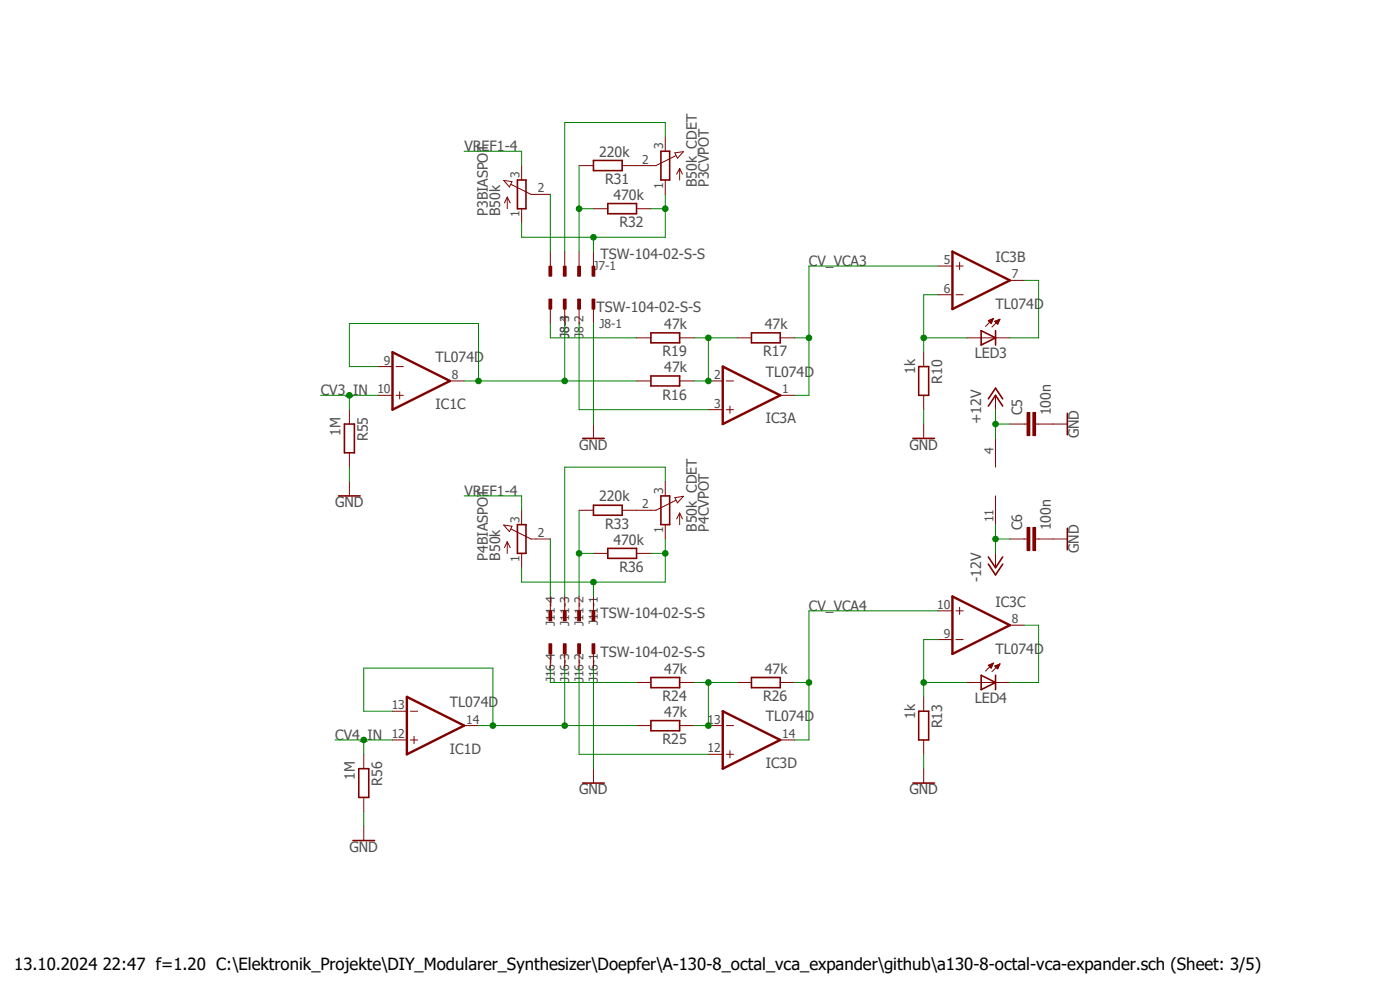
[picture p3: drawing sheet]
<svg xmlns="http://www.w3.org/2000/svg" width="297mm" height="210mm" viewBox="0 0 297 210" stroke-linecap="round" stroke-linejoin="round" font-family="sans-serif">
<path d="M67.3 23.2l162.4 158.3M229.7 23.2l-162.4 158.3" fill="none" stroke="#fff" stroke-width=".21"/>
<path d="M83.3 74.7l12.2 6.1-12.2 6.1zM86.3 147.8l12.2 6.1-12.2 6.1z" fill="none" stroke="#800000" stroke-width=".51"/>
<g fill="none" stroke="#800000" stroke-width=".21">
<path d="M106.8 38.3l1.8 .2-.5 1.2zM108.4 39.1l4.2 2.1h4.2M110.7 35.1v3.1M141.1 29v3.1M141.1 38.2v3M143.2 32.4l1.8-.2-1.3 1.4zM143.4 33l-4.3 2.1h-4.1M144.2 35.7v2.5M144.2 35.7l.6 1.3M144.2 35.7l-.6 1.3M107.6 41.8v2.5M107.6 41.8l-.6 1.3"/>
<path d="M107.6 41.8l.6 1.3M110.7 44.3v3M80.2 77.8h3.1M84 77.8h1.6M135 71.7h3.1M144.2 71.7h3M156.4 71.7h3M165.5 71.7h3.1M80.2 83.9h3.1M84 83.9h1.6M84.8 83.1v1.5M95.5 80.8h3"/>
<path d="M135 80.8h3.1M144.2 80.8h3M211.2 93v6.1M217.3 90h.6M219.7 90h.6M106.8 111.4l1.8 .2-.5 1.2zM107.6 114.9v2.5M107.6 114.9l-.6 1.3M107.6 114.9l.6 1.3M108.4 112.2l4.2 2.1h4.2M110.7 108.2v3.1M110.7 117.4v3"/>
<path d="M141.1 102.2v3M141.1 111.3v3M143.2 105.6l1.8-.3-1.3 1.4zM143.4 106.1l-4.3 2.1h-4.1M144.2 108.8v2.5M144.2 108.8l.6 1.3M144.2 108.8l-.6 1.3M211.2 105.2v6.1M83.3 157h3M83.3 150.9h3M87.1 157h1.5M87.1 150.9h1.5"/>
<path d="M87.8 156.2v1.5M98.5 153.9h3M135 153.9h3.1M135 144.8h3.1M144.2 153.9h3M144.2 144.8h3M156.4 144.8h3M165.5 144.8h3.1M125.9 163.1v3"/>
</g>
<path d="M109.8 38.2h1.8v6.1h-1.8zM140.2 32.1h1.9v6.1h-1.9zM138.1 79.8h6.1v2.1h-6.1zM138.1 70.6h6.1v2.1h-6.1zM159.4 70.6h6.1v2.1h-6.1zM109.8 111.3h1.8v6.1h-1.8zM140.2 105.2h1.9v6.1h-1.9zM138.1 143.7h6.1v2.2h-6.1zM138.1 152.9h6.1v2.1h-6.1zM159.4 143.7h6.1v2.2h-6.1zM123.6 166.1h4.6" fill="none" stroke="#800000" stroke-width=".34"/>
<path d="M219.1 87.5h.6v4.9h-.6z" fill-rule="evenodd" fill="#800000"/>
<path d="M219.1 87.5h.6v4.9h-.6z" fill="none" stroke="#800000" stroke-width=".21"/>
<path d="M217.9 87.5h.6v4.9h-.6z" fill-rule="evenodd" fill="#800000"/>
<path d="M214.2 90h3.1M217.9 87.5h.6v4.9h-.6zM220.3 90h3.1M217.3 114.3h.6M219.7 114.3h.6" fill="none" stroke="#800000" stroke-width=".21"/>
<path d="M219.1 111.9h.6v4.9h-.6z" fill-rule="evenodd" fill="#800000"/>
<path d="M219.1 111.9h.6v4.9h-.6z" fill="none" stroke="#800000" stroke-width=".21"/>
<path d="M217.9 111.9h.6v4.9h-.6z" fill-rule="evenodd" fill="#800000"/>
<g fill="none" stroke="#800000" stroke-width=".21">
<path d="M122.9 35.1h3M132 35.1h3M125.9 44.3h3M135 44.3h3.1M199 56.4h3.1M202.8 56.4h1.5M203.6 55.7v1.5M214.2 59.5h3.1M196 74.7v3.1M199 62.5h3.1M202.8 62.5h1.5M205.1 71.7h9.1"/>
<path d="M209.7 68l1-.4-.4 1zM209.7 68.1h.8M209.8 68.2h.7M209.8 67.9h.8M210 68.3h.4M210.1 68.4h.3M210.1 67.8h.5M210.2 68.5h.1M210.4 67.7h.3M210.7 67.6h.1M210.7 67.6l-1.6 1.7M211 68.2l1.1-.5-.4 1.1z"/>
<path d="M211.1 68.2h.8M211.2 68.3h.7M211.3 68.4h.5M211.3 68.1h.7M211.4 68.5h.4M211.5 68.7h.2M211.6 67.9h.4M211.8 67.8h.2M212.1 67.7l-1.7 1.7M74.1 86.9v3.1M74.1 96.1v3M125.9 90v3"/>
<path d="M150.3 86.9h3M150.3 80.8h3M154.1 86.9h1.5M154.1 80.8h1.5M154.9 86.1v1.6M165.5 83.9h3.1M196 83.9v3M196 90v3M211.2 83.9v3M223.4 90h3M74.1 102.2v3M122.9 108.2h3"/>
<path d="M125.9 117.4h3M132 108.2h3M135 117.4h3.1M211.2 117.4v3M214.2 114.3h3.1M217.9 111.9h.6v4.9h-.6zM220.3 114.3h6.1M199 129.6h3.1M199 135.7h3.1M202.8 129.6h1.5M202.8 135.7h1.5M203.6 128.8v1.5"/>
<path d="M214.2 132.6h3.1M150.3 153.9h3M154.1 153.9h1.5M154.9 159.3v1.5M165.5 157h3.1M196 147.8v3.1M196 157v3M205.1 144.8h9.1M209.7 141.1l1-.4-.4 1zM209.7 141.2h.8M209.8 141.1h.8M209.8 141.3h.7"/>
<path d="M210 141.4h.4M210.1 141.6h.3M210.1 141h.5M210.2 141.7h.1M210.4 140.8h.3M210.7 140.7h.1M210.7 140.7l-1.6 1.7M211 141.3l1.1-.5-.4 1.1zM211.1 141.3h.8M211.2 141.4h.6M211.3 141.2h.7M211.3 141.6h.5"/>
<path d="M211.4 141.7h.4M211.5 141.1h.5M211.5 141.8h.2M211.8 141h.2M212.1 140.8h.1M212.1 140.8l-1.7 1.7M77.2 160v3.1M77.2 169.2v3M77.2 175.3v3M150.3 160h3M154.1 160h1.5M196 163.1v3"/>
</g>
<g fill="none" stroke="#800000" stroke-width=".34">
<path d="M125.9 34h6.1v2.2h-6.1zM128.9 43.2h6.1v2.1h-6.1zM194.9 77.8h2.1v6.1h-2.1zM208.2 70.1l3 1.6-3 1.5zM211.2 70.1v3.1M73.1 90h2.1v6.1h-2.1zM123.6 93h4.6M193.7 93h4.5M209.7 86.1l1.5-2.2 1.5 2.2M209.7 84.6l1.5-2.3 1.5 2.3M226.4 87.7v4.5M71.8 105.2h4.6"/>
<path d="M125.9 107.2h6.1v2.1h-6.1zM128.9 116.3h6.1v2.1h-6.1zM209.7 118.2l1.5 2.2 1.5-2.2M209.7 119.7l1.5 2.3 1.5-2.3M226.4 112.1v4.5M194.9 150.9h2.1v6.1h-2.1zM208.2 143.3l3 1.5-3 1.5zM211.2 143.3v3M74.9 178.3h4.6M76.1 163.1h2.1v6.1h-2.1zM193.7 166.1h4.5"/>
</g>
<path d="M202.1 53.4l12.1 6.1-12.1 6.1zM153.3 77.8l12.2 6.1-12.2 6.1zM202.1 126.5l12.1 6.1-12.1 6.1zM153.3 150.9l12.2 6.1-12.2 6.1z" fill="none" stroke="#800000" stroke-width=".51"/>
<path d="M125.6 56.5h.6v2.1h-.6z" fill-rule="evenodd" fill="#800000"/>
<path d="M125.6 56.5h.6v2.1h-.6zM125.9 53.4v3" fill="none" stroke="#800000" stroke-width=".21"/>
<path d="M122.6 56.5h.5v2.1h-.5z" fill-rule="evenodd" fill="#800000"/>
<path d="M122.6 56.5h.5v2.1h-.5zM122.9 53.4v3" fill="none" stroke="#800000" stroke-width=".21"/>
<path d="M119.5 56.5h.6v2.1h-.6z" fill-rule="evenodd" fill="#800000"/>
<path d="M119.5 56.5h.6v2.1h-.6zM119.8 53.4v3" fill="none" stroke="#800000" stroke-width=".21"/>
<path d="M116.5 56.5h.6v2.1h-.6z" fill-rule="evenodd" fill="#800000"/>
<path d="M116.5 56.5h.6v2.1h-.6zM116.8 53.4v3" fill="none" stroke="#800000" stroke-width=".21"/>
<path d="M125.6 63.5h.6v2.1h-.6z" fill-rule="evenodd" fill="#800000"/>
<path d="M125.6 63.5h.6v2.1h-.6zM125.9 65.6v3" fill="none" stroke="#800000" stroke-width=".21"/>
<path d="M122.6 63.5h.5v2.1h-.5z" fill-rule="evenodd" fill="#800000"/>
<path d="M122.6 63.5h.5v2.1h-.5zM122.9 65.6v3" fill="none" stroke="#800000" stroke-width=".21"/>
<path d="M119.5 63.5h.6v2.1h-.6z" fill-rule="evenodd" fill="#800000"/>
<path d="M119.5 63.5h.6v2.1h-.6zM119.8 65.6v3" fill="none" stroke="#800000" stroke-width=".21"/>
<path d="M116.5 63.5h.6v2.1h-.6z" fill-rule="evenodd" fill="#800000"/>
<path d="M116.5 63.5h.6v2.1h-.6zM116.8 65.6v3" fill="none" stroke="#800000" stroke-width=".21"/>
<path d="M125.6 129.6h.6v2.1h-.6z" fill-rule="evenodd" fill="#800000"/>
<path d="M125.6 129.6h.6v2.1h-.6zM125.9 126.5v3.1" fill="none" stroke="#800000" stroke-width=".21"/>
<path d="M122.6 129.6h.5v2.1h-.5z" fill-rule="evenodd" fill="#800000"/>
<path d="M122.6 129.6h.5v2.1h-.5zM122.9 126.5v3.1" fill="none" stroke="#800000" stroke-width=".21"/>
<path d="M119.5 129.6h.6v2.1h-.6z" fill-rule="evenodd" fill="#800000"/>
<path d="M119.5 129.6h.6v2.1h-.6zM119.8 126.5v3.1" fill="none" stroke="#800000" stroke-width=".21"/>
<path d="M116.5 129.6h.6v2.1h-.6z" fill-rule="evenodd" fill="#800000"/>
<path d="M116.5 129.6h.6v2.1h-.6zM116.8 126.5v3.1" fill="none" stroke="#800000" stroke-width=".21"/>
<path d="M125.6 136.6h.6v2.1h-.6z" fill-rule="evenodd" fill="#800000"/>
<path d="M125.6 136.6h.6v2.1h-.6zM125.9 138.7v3" fill="none" stroke="#800000" stroke-width=".21"/>
<path d="M122.6 136.6h.5v2.1h-.5z" fill-rule="evenodd" fill="#800000"/>
<path d="M122.6 136.6h.5v2.1h-.5zM122.9 138.7v3" fill="none" stroke="#800000" stroke-width=".21"/>
<path d="M119.5 136.6h.6v2.1h-.6z" fill-rule="evenodd" fill="#800000"/>
<path d="M119.5 136.6h.6v2.1h-.6zM119.8 138.7v3" fill="none" stroke="#800000" stroke-width=".21"/>
<path d="M116.5 136.6h.6v2.1h-.6z" fill-rule="evenodd" fill="#800000"/>
<path d="M116.5 136.6h.6v2.1h-.6zM116.8 138.7v3" fill="none" stroke="#800000" stroke-width=".21"/>
<path d="M71.1 157h12.2M77.2 157v3" fill="none" stroke="#008000" stroke-width=".21"/>
<circle cx="77.2" cy="157" r=".6" fill="#008000"/>
<g fill="none" stroke="#008000" stroke-width=".21">
<path d="M68 83.9h12.2M74.1 83.9v3"/>
<circle cx="77.2" cy="157" r=".6"/>
</g>
<circle cx="74.1" cy="83.9" r=".6" fill="#008000"/>
<g fill="none" stroke="#008000" stroke-width=".21">
<path d="M125.9 68.6v21.4M74.1 99.1v3.1M196 86.9v3.1M211.2 86.9v6.1M211.2 90h3M125.9 141.7v21.4M77.2 172.2v3.1M196 160v3.1"/>
<circle cx="74.1" cy="83.9" r=".6"/>
</g>
<circle cx="211.2" cy="90" r=".6" fill="#008000"/>
<g fill="none" stroke="#008000" stroke-width=".21">
<path d="M211.2 111.3v6.1M211.2 114.3h3"/>
<circle cx="211.2" cy="90" r=".6"/>
</g>
<circle cx="211.2" cy="114.3" r=".6" fill="#008000"/>
<g fill="none" stroke="#008000" stroke-width=".21">
<path d="M80.2 77.8h-6.1v-9.2h27.4v12.2h-3"/>
<circle cx="211.2" cy="114.3" r=".6"/>
</g>
<circle cx="101.5" cy="80.8" r=".6" fill="#008000"/>
<g fill="none" stroke="#008000" stroke-width=".21">
<path d="M119.8 68.6v12.2M101.5 80.8h33.5"/>
<circle cx="101.5" cy="80.8" r=".6"/>
</g>
<circle cx="119.8" cy="80.8" r=".6" fill="#008000"/>
<g fill="none" stroke="#008000" stroke-width=".21">
<path d="M147.2 80.8h3.1"/>
<circle cx="119.8" cy="80.8" r=".6"/>
</g>
<circle cx="150.3" cy="80.8" r=".6" fill="#008000"/>
<g fill="none" stroke="#008000" stroke-width=".21">
<path d="M147.2 71.7h9.2M150.3 71.7v9.1"/>
<circle cx="150.3" cy="80.8" r=".6"/>
</g>
<circle cx="150.3" cy="71.7" r=".6" fill="#008000"/>
<g fill="none" stroke="#008000" stroke-width=".21">
<path d="M83.3 150.9h-6.1v-9.2h27.4v12.2M101.5 153.9h18.3"/>
<circle cx="150.3" cy="71.7" r=".6"/>
</g>
<circle cx="104.6" cy="153.9" r=".6" fill="#008000"/>
<g fill="none" stroke="#008000" stroke-width=".21">
<path d="M119.8 141.7v12.2h15.2"/>
<circle cx="104.6" cy="153.9" r=".6"/>
</g>
<circle cx="119.8" cy="153.9" r=".6" fill="#008000"/>
<g fill="none" stroke="#008000" stroke-width=".21">
<path d="M156.4 144.8h-6.1v9.1"/>
<circle cx="119.8" cy="153.9" r=".6"/>
</g>
<circle cx="150.3" cy="144.8" r=".6" fill="#008000"/>
<g fill="none" stroke="#008000" stroke-width=".21">
<path d="M147.2 144.8h3.1M147.2 153.9h3.1"/>
<circle cx="150.3" cy="144.8" r=".6"/>
</g>
<circle cx="150.3" cy="153.9" r=".6" fill="#008000"/>
<g fill="none" stroke="#008000" stroke-width=".21">
<path d="M196 71.7h9.1M199 62.5h-3v12.2"/>
<circle cx="150.3" cy="153.9" r=".6"/>
</g>
<circle cx="196" cy="71.7" r=".6" fill="#008000"/>
<g fill="none" stroke="#008000" stroke-width=".21">
<path d="M217.3 59.5h3v12.2h-6.1M199 135.7h-3v12.1M196 144.8h9.1"/>
<circle cx="196" cy="71.7" r=".6"/>
</g>
<circle cx="196" cy="144.8" r=".6" fill="#008000"/>
<g fill="none" stroke="#008000" stroke-width=".21">
<path d="M138.1 44.3h3M141.1 41.2v9.1h-30.4v-3M116.8 68.6v3.1h18.2M217.3 132.6h3v12.2h-6.1"/>
<circle cx="196" cy="144.8" r=".6"/>
</g>
<circle cx="141.1" cy="44.3" r=".6" fill="#008000"/>
<g fill="none" stroke="#008000" stroke-width=".21">
<path d="M125.9 50.3v3.1"/>
<circle cx="141.1" cy="44.3" r=".6"/>
</g>
<circle cx="125.9" cy="50.3" r=".6" fill="#008000"/>
<g fill="none" stroke="#008000" stroke-width=".21">
<path d="M122.9 35.1v18.3M122.9 44.3h3"/>
<circle cx="125.9" cy="50.3" r=".6"/>
</g>
<circle cx="122.8" cy="44.3" r=".6" fill="#008000"/>
<g fill="none" stroke="#008000" stroke-width=".21">
<path d="M141.1 29v-3h-21.3v27.4M122.9 68.6v18.3h27.4M110.7 120.4v3.1h15.2v3M116.8 141.7v3.1h18.2M122.9 141.7v18.3h27.4"/>
<circle cx="122.8" cy="44.3" r=".6"/>
</g>
<circle cx="125.9" cy="123.5" r=".6" fill="#008000"/>
<g fill="none" stroke="#008000" stroke-width=".21">
<path d="M138.1 117.4h3M141.1 114.3v9.2h-15.2"/>
<circle cx="125.9" cy="123.5" r=".6"/>
</g>
<circle cx="141.1" cy="117.4" r=".6" fill="#008000"/>
<g fill="none" stroke="#008000" stroke-width=".21">
<path d="M116.8 114.3v12.2M122.9 108.2v18.3M122.9 117.4h3M141.1 102.2v-3.1h-21.3v27.4"/>
<circle cx="141.1" cy="117.4" r=".6"/>
</g>
<circle cx="122.8" cy="117.4" r=".6" fill="#008000"/>
<g fill="none" stroke="#008000" stroke-width=".21">
<path d="M98.5 32.1h12.2v3M98.5 105.2h12.2v3M171.6 129.6v27.4h-3M168.6 144.8h3"/>
<circle cx="122.8" cy="117.4" r=".6"/>
</g>
<circle cx="171.6" cy="144.8" r=".6" fill="#008000"/>
<g fill="none" stroke="#008000" stroke-width=".21">
<path d="M171.6 56.4v27.5h-3M168.6 71.7h3M171.6 129.6h27.4"/>
<circle cx="171.6" cy="144.8" r=".6"/>
</g>
<circle cx="171.6" cy="71.7" r=".6" fill="#008000"/>
<g fill="none" stroke="#008000" stroke-width=".21">
<path d="M116.8 41.2v12.2M171.6 56.4h27.4"/>
<circle cx="171.6" cy="71.7" r=".6"/>
</g>
<text font-size="3.6" x="3" y="205.8">13.10.2024 22:47 f=1.20 C:\Elektronik_Projekte\DIY_Modularer_Synthesizer\Doepfer\A-130-8_octal_vca_expander\github\a130-8-octal-vca-expander.sch (Sheet: 3/5)</text>
<g font-size="3" fill="#505050">
<text x="98.5" y="32.1">VREF1-4</text>
<text x="127.1" y="33.3">220k</text>
<text x="128.4" y="39">R31</text>
<text x="147.8" y="39.7" transform="rotate(-90 147.8 39.7)">B50k_CDET</text>
<text x="150.4" y="39.7" transform="rotate(-90 150.4 39.7)">P3CVPOT</text>
<text x="103.5" y="45.8" transform="rotate(-90 103.5 45.8)">P3BIASPOT</text>
<text x="106.1" y="45.8" transform="rotate(-90 106.1 45.8)">B50k</text>
<text x="130.1" y="42.4">470k</text>
<text x="131.4" y="48.2">R32</text>
<text x="127.4" y="54.9">TSW-104-02-S-S</text>
<text x="171.6" y="56.4">CV_VCA3</text>
<text x="211.2" y="55.7">IC3B</text>
<text x="211.2" y="65.6">TL074D</text>
<text x="126.6" y="66.2">TSW-104-02-S-S</text>
<text x="140.9" y="69.8">47k</text>
<text x="162.3" y="69.8">47k</text>
<text x="92.4" y="76.8">TL074D</text>
<text x="140.5" y="75.6">R19</text>
<text x="161.9" y="75.6">R17</text>
<text x="206.8" y="75.9">LED3</text>
<text x="68" y="83.9">CV3_IN</text>
<text x="140.9" y="79">47k</text>
<text x="162.5" y="79.9">TL074D</text>
<text x="194.1" y="79.4" transform="rotate(-90 194.1 79.4)">1k</text>
<text x="199.9" y="81.4" transform="rotate(-90 199.9 81.4)">R10</text>
<text x="92.4" y="86.7">IC1C</text>
<text x="140.5" y="84.8">R16</text>
<text x="162.5" y="89.8">IC3A</text>
<text x="208.2" y="90" transform="rotate(-90 208.2 90)">+12V</text>
<text x="216.8" y="88.1" transform="rotate(-90 216.8 88.1)">C5</text>
<text x="222.9" y="88.1" transform="rotate(-90 222.9 88.1)">100n</text>
<text x="72.3" y="92.4" transform="rotate(-90 72.3 92.4)">1M</text>
<text x="78" y="93.6" transform="rotate(-90 78 93.6)">R55</text>
<text x="122.9" y="95.4">GND</text>
<text x="193" y="95.4">GND</text>
<text x="228.9" y="93" transform="rotate(-90 228.9 93)">GND</text>
<text x="71.1" y="107.6">GND</text>
<text x="98.5" y="105.2">VREF1-4</text>
<text x="127.1" y="106.4">220k</text>
<text x="128.4" y="112.1">R33</text>
<text x="147.8" y="112.8" transform="rotate(-90 147.8 112.8)">B50k_CDET</text>
<text x="150.4" y="112.8" transform="rotate(-90 150.4 112.8)">P4CVPOT</text>
<text x="216.8" y="112.5" transform="rotate(-90 216.8 112.5)">C6</text>
<text x="222.9" y="112.5" transform="rotate(-90 222.9 112.5)">100n</text>
<text x="103.5" y="118.9" transform="rotate(-90 103.5 118.9)">P4BIASPOT</text>
<text x="106.1" y="118.9" transform="rotate(-90 106.1 118.9)">B50k</text>
<text x="130.1" y="115.5">470k</text>
<text x="228.9" y="117.3" transform="rotate(-90 228.9 117.3)">GND</text>
<text x="131.4" y="121.3">R36</text>
<text x="208.2" y="123.5" transform="rotate(-90 208.2 123.5)">-12V</text>
<text x="127.4" y="131.1">TSW-104-02-S-S</text>
<text x="171.6" y="129.6">CV_VCA4</text>
<text x="211.2" y="128.8">IC3C</text>
<text x="127.4" y="139.3">TSW-104-02-S-S</text>
<text x="140.9" y="143">47k</text>
<text x="162.3" y="143">47k</text>
<text x="211.2" y="138.7">TL074D</text>
<text x="95.5" y="149.9">TL074D</text>
<text x="140.5" y="148.7">R24</text>
<text x="161.9" y="148.7">R26</text>
<text x="206.8" y="149.1">LED4</text>
<text x="140.9" y="152.1">47k</text>
<text x="162.5" y="153">TL074D</text>
<text x="194.1" y="152.5" transform="rotate(-90 194.1 152.5)">1k</text>
<text x="199.9" y="154.5" transform="rotate(-90 199.9 154.5)">R13</text>
<text x="71.1" y="157">CV4_IN</text>
<text x="95.5" y="159.9">IC1D</text>
<text x="140.5" y="157.9">R25</text>
<text x="75.3" y="165.5" transform="rotate(-90 75.3 165.5)">1M</text>
<text x="81.1" y="166.7" transform="rotate(-90 81.1 166.7)">R56</text>
<text x="162.5" y="162.9">IC3D</text>
<text x="122.9" y="168.5">GND</text>
<text x="193" y="168.5">GND</text>
<text x="74.2" y="180.7">GND</text>
</g>
<g font-size="2.6" fill="#505050">
<text x="136.3" y="34.7">2</text>
<text x="140.7" y="31.7" transform="rotate(-90 140.7 31.7)">3</text>
<text x="110.2" y="37.8" transform="rotate(-90 110.2 37.8)">3</text>
<text x="114.1" y="40.8">2</text>
<text x="140.7" y="40" transform="rotate(-90 140.7 40)">1</text>
<text x="110.2" y="46.1" transform="rotate(-90 110.2 46.1)">1</text>
<text x="125.9" y="57.4">J7-1</text>
<text x="200.2" y="56">5</text>
<text x="214.7" y="59.1">7</text>
<text x="200.2" y="62.1">6</text>
<text x="120.7" y="71.7" transform="rotate(-90 120.7 71.7)">J8-3</text>
<text x="120.7" y="68.3" transform="rotate(-90 120.7 68.3)">4</text>
<text x="123.8" y="71.7" transform="rotate(-90 123.8 71.7)">J8-2</text>
<text x="127.2" y="69.6">J8-1</text>
<text x="81.4" y="77.3">9</text>
<text x="80.1" y="83.4">10</text>
<text x="95.9" y="80.4">8</text>
<text x="151.5" y="80.4">2</text>
<text x="165.9" y="83.4">1</text>
<text x="151.5" y="86.5">3</text>
<text x="210.8" y="96.3" transform="rotate(-90 210.8 96.3)">4</text>
<text x="136.3" y="107.8">2</text>
<text x="140.7" y="104.8" transform="rotate(-90 140.7 104.8)">3</text>
<text x="110.2" y="110.9" transform="rotate(-90 110.2 110.9)">3</text>
<text x="114.1" y="113.9">2</text>
<text x="140.7" y="113.1" transform="rotate(-90 140.7 113.1)">1</text>
<text x="210.8" y="110.8" transform="rotate(-90 210.8 110.8)">11</text>
<text x="110.2" y="119.2" transform="rotate(-90 110.2 119.2)">1</text>
<text x="198.8" y="129.2">10</text>
<text x="117.7" y="132.7" transform="rotate(-90 117.7 132.7)">J11-4</text>
<text x="120.7" y="132.7" transform="rotate(-90 120.7 132.7)">J11-3</text>
<text x="123.8" y="132.7" transform="rotate(-90 123.8 132.7)">J11-2</text>
<text x="126.8" y="132.6" transform="rotate(-90 126.8 132.6)">J11-1</text>
<text x="200.2" y="135.3">9</text>
<text x="214.7" y="132.2">8</text>
<text x="117.7" y="144.8" transform="rotate(-90 117.7 144.8)">J16-4</text>
<text x="120.7" y="144.8" transform="rotate(-90 120.7 144.8)">J16-3</text>
<text x="123.8" y="144.8" transform="rotate(-90 123.8 144.8)">J16-2</text>
<text x="126.8" y="144.8" transform="rotate(-90 126.8 144.8)">J16-1</text>
<text x="83.1" y="150.5">13</text>
<text x="98.9" y="153.5">14</text>
<text x="150.1" y="153.5">13</text>
<text x="83.1" y="156.5">12</text>
<text x="150.1" y="159.6">12</text>
<text x="165.9" y="156.5">14</text>
</g>
</svg>
